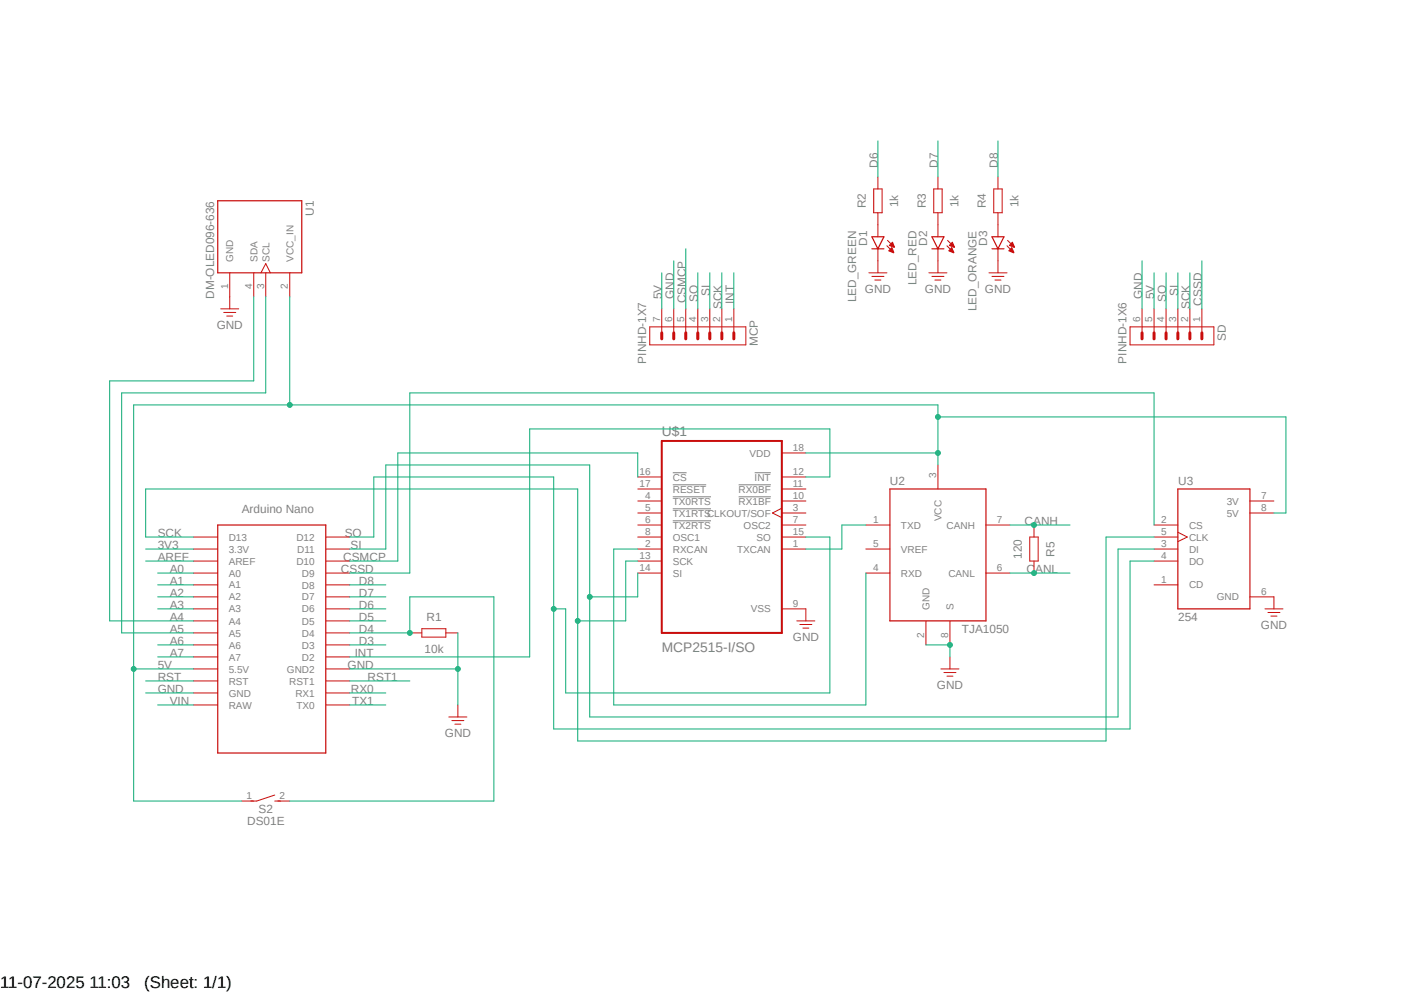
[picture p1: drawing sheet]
<svg xmlns="http://www.w3.org/2000/svg" width="297mm" height="210mm" viewBox="0 0 297 210" stroke-linecap="round" stroke-linejoin="round" font-family="sans-serif">
<path d="M23.1 29.7l250.8 145.4M273.9 29.7l-250.8 145.4" fill="none" stroke="#fff" stroke-width=".21"/>
<path d="M142.3 100h2.9M159.6 100h3.5M142.3 102.5h7.1M142.3 105.1h8.1M142.3 107.6h8.1M142.3 110.2h8.1M156.3 102.5h6.8M156.3 105.1h6.8" fill="none" stroke="#808080" stroke-width=".21"/>
<path d="M140 93.3h25.4v40.6h-25.4z" fill="none" stroke="#c90d0c" stroke-width=".42"/>
<g fill="none" stroke="#c90d0c" stroke-width=".21">
<path d="M185.7 47.5v2.6M185.7 52.6v2.6M187.6 52l1.4 1.4M187.7 50.8l1.4 1.4M239.1 69.1h17.7v3.8h-17.7zM241.6 65.3v5.1M244.1 65.3v5.1M246.7 65.3v5.1M249.2 65.3v5.1M251.7 65.3v5.1M254.3 65.3v5.1M165.4 95.8h5.1"/>
<path d="M198.4 98.3v5.1M134.9 100.9h5.1M134.9 103.4h5.1M134.9 106h5.1M134.9 108.5h5.1M134.9 111h5.1M134.9 113.6h5.1M134.9 116.1h5.1M134.9 118.7h5.1M165.4 100.9h5.1M165.4 103.4h5.1M165.4 106h5.1"/>
<path d="M165.4 108.5h5.1M165.4 111h5.1M165.4 113.6h5.1M165.4 116.1h5.1M165.4 107.5l-2 1 2 1M183.2 111h5.1M183.2 116.1h5.1M208.6 111h5.1M244.1 111h5.1M244.1 113.6h5.1M244.1 116.1h5.1M244.1 118.7h5.1"/>
<path d="M249.2 112.6l2 1-2 1M264.4 106h5.1M264.4 108.5h5.1M86.7 133.9h2.5M89.2 133h5.1v1.7h-5.1zM94.3 133.9h2.6M134.9 121.2h5.1M165.4 128.8h5.1v2.5M168.6 131.3h3.8M169.2 132.1h2.5M169.8 132.8h1.3M183.2 121.2h5.1"/>
<path d="M195.9 131.3v5.1M201 131.3v5.1M201 138.9v2.6M208.6 121.2h5.1M244.1 123.7h5.1M264.4 126.2h5.1v2.6M267.6 128.8h3.8M268.2 129.5h2.6M268.9 130.3h1.2M95 151.6h3.8M95.6 152.4h2.5M96.2 153.2h1.3"/>
<path d="M96.9 149.1v2.5M199.1 141.5h3.8M199.7 142.2h2.5M200.3 143h1.3"/>
</g>
<path d="M184.4 52.6h2.6M184.4 50.1h2.6l-1.3 2.5zM188.3 103.4h20.3v27.9h-20.3zM249.2 103.4h15.2v25.4h-15.2z" fill="none" stroke="#c90d0c" stroke-width=".25"/>
<path d="M241.6 70.4v1.3M244.1 70.4v1.3M246.7 70.4v1.3M249.2 70.4v1.3M251.7 70.4v1.3M254.3 70.4v1.3" fill="none" stroke="#c90d0c" stroke-width=".64"/>
<path d="M188.1 51.9l.7-.7 .4 1.1z" fill-rule="evenodd" fill="#c90d0c"/>
<path d="M188.1 51.9l.7-.7 .4 1.1z" fill="none" stroke="#c90d0c" stroke-width=".21"/>
<path d="M188.7 52.4l.3 1.1-1-.5z" fill-rule="evenodd" fill="#c90d0c"/>
<path d="M188.7 52.4l.3 1.1-1-.5zM198.4 47.5v2.6M198.4 52.6v2.6M200.3 52l1.4 1.4M200.4 50.8l1.4 1.4" fill="none" stroke="#c90d0c" stroke-width=".21"/>
<path d="M197.1 52.6h2.6M197.1 50.1h2.6l-1.3 2.5z" fill="none" stroke="#c90d0c" stroke-width=".25"/>
<path d="M201.5 51.2l.3 1.1-1-.4z" fill-rule="evenodd" fill="#c90d0c"/>
<path d="M201.5 51.2l.3 1.1-1-.4z" fill="none" stroke="#c90d0c" stroke-width=".21"/>
<path d="M201.3 52.4l.4 1.1-1-.5z" fill-rule="evenodd" fill="#c90d0c"/>
<path d="M201.3 52.4l.4 1.1-1-.5zM211.1 47.5v2.6M211.1 52.6v2.6M213 52l1.4 1.4M213.1 50.8l1.4 1.4" fill="none" stroke="#c90d0c" stroke-width=".21"/>
<path d="M209.8 52.6h2.6M209.8 50.1h2.6l-1.3 2.5z" fill="none" stroke="#c90d0c" stroke-width=".25"/>
<path d="M214.2 51.2l.3 1.1-1-.4z" fill-rule="evenodd" fill="#c90d0c"/>
<path d="M214.2 51.2l.3 1.1-1-.4z" fill="none" stroke="#c90d0c" stroke-width=".21"/>
<path d="M214 52.4l.4 1.1-1-.5z" fill-rule="evenodd" fill="#c90d0c"/>
<g fill="none" stroke="#c90d0c" stroke-width=".21">
<path d="M184.8 40h1.8v5h-1.8zM185.7 37.4v2.6M197.5 40h1.8v5h-1.8zM198.4 37.4v2.6M210.2 40h1.8v5h-1.8zM211.1 37.4v2.6M48.6 57.7v7.6M53.7 57.7v5.1M55.2 57.7l1-1.9 1 1.9M56.2 57.7v5.1M61.3 57.7v5.1M183.8 57.7h3.8"/>
<path d="M184.4 58.5h2.6M185.1 59.2h1.3M185.7 45v2.5M185.7 55.2v2.5M196.5 57.7h3.8M197.1 58.5h2.6M197.8 59.2h1.3M198.4 45v2.5M198.4 55.2v2.5M209.2 57.7h3.8M209.8 58.5h2.6M210.5 59.2h1.3"/>
<path d="M211.1 45v2.5M211.1 55.2v2.5M214 52.4l.4 1.1-1-.5zM46.7 65.3h3.8M47.3 66.1h2.6M48 66.8h1.2M137.5 69.1h20.3v3.8h-20.3zM140 65.3v5.1M142.5 65.3v5.1M145.1 65.3v5.1M147.6 65.3v5.1M150.2 65.3v5.1"/>
<path d="M152.7 65.3v5.1M155.2 65.3v5.1M41 116.1h5.1M41 118.7h5.1M41 113.6h5.1M68.9 116.1h5.1M68.9 118.7h5.1M68.9 113.6h5.1M217.8 113.6h1.8v5.1h-1.8zM218.7 111v2.6M218.7 118.7v2.5M41 138.9h5.1"/>
<path d="M41 136.4h5.1M41 133.9h5.1M41 131.3h5.1M41 128.8h5.1M41 126.2h5.1M41 123.7h5.1M41 121.2h5.1M68.9 138.9h5.1M68.9 136.4h5.1M68.9 133.9h5.1M68.9 131.3h5.1M68.9 128.8h5.1"/>
<path d="M68.9 126.2h5.1M68.9 123.7h5.1M68.9 121.2h5.1M41 149.1h5.1M41 146.6h5.1M41 144h5.1M41 141.5h5.1M68.9 149.1h5.1M68.9 146.6h5.1M68.9 144h5.1M68.9 141.5h5.1M58.1 168.1l-3.8 1.3h-3.2"/>
<path d="M58.1 169.4h3.2"/>
</g>
<path d="M46.1 42.5h17.7v15.2h-17.7zM46.1 111h22.8v48.3h-22.8z" fill="none" stroke="#c90d0c" stroke-width=".25"/>
<path d="M140 70.4v1.3M142.5 70.4v1.3M145.1 70.4v1.3M147.6 70.4v1.3M150.2 70.4v1.3M152.7 70.4v1.3M155.2 70.4v1.3" fill="none" stroke="#c90d0c" stroke-width=".64"/>
<g fill="none" stroke="#0dab76" stroke-width=".21">
<path d="M185.7 29.8v7.6M198.4 29.8v7.6M211.1 29.8v7.6M249.2 57.7v7.6M53.7 62.8v17.8h-30.5v50.7h17.8M56.2 62.8v20.3h-30.5v50.8h15.3M30.8 116.1h10.2M30.8 118.7h10.2M74 116.1h7.6v-17.8h43.2v53.3h111.7v-35.5h7.6M33.4 136.4h7.6M33.4 128.8h7.6M33.4 123.7h7.6"/>
<path d="M33.4 126.2h7.6M33.4 138.9h7.6M33.4 121.2h7.6M74 136.4h7.6M74 131.3h7.6M74 128.8h7.6M74 123.7h7.6M74 126.2h7.6M134.9 121.2v5h-10.1M33.4 149.1h7.6M74 149.1h7.6M74 146.6h7.6"/>
</g>
<circle cx="124.8" cy="126.2" r=".51" fill="#0dab76"/>
<g fill="none" stroke="#0dab76" stroke-width=".21">
<path d="M150.2 57.7v7.6M246.7 57.7v7.6M74 113.6h5.1v-12.7h38v53.3h122v-35.5h5M170.5 113.6h5.1v33h-55.9v-17.8h-2.6"/>
<circle cx="124.8" cy="126.2" r=".51"/>
</g>
<circle cx="117.1" cy="128.8" r=".51" fill="#0dab76"/>
<g fill="none" stroke="#0dab76" stroke-width=".21">
<path d="M147.6 57.7v7.6M61.3 62.8v22.8M170.5 95.8h27.9M198.4 98.3v-12.7h-170.1v83.8h22.8M198.4 88.2h73.6v20.3h-2.5M28.3 141.5h12.7"/>
<circle cx="117.1" cy="128.8" r=".51"/>
</g>
<circle cx="61.3" cy="85.6" r=".51" fill="#0dab76"/>
<circle cx="61.3" cy="85.6" r=".51" fill="none" stroke="#0dab76" stroke-width=".21"/>
<circle cx="198.4" cy="88.2" r=".51" fill="#0dab76"/>
<circle cx="198.4" cy="88.2" r=".51" fill="none" stroke="#0dab76" stroke-width=".21"/>
<circle cx="198.4" cy="95.8" r=".51" fill="#0dab76"/>
<circle cx="198.4" cy="95.8" r=".51" fill="none" stroke="#0dab76" stroke-width=".21"/>
<circle cx="28.3" cy="141.5" r=".51" fill="#0dab76"/>
<g fill="none" stroke="#0dab76" stroke-width=".21">
<path d="M140 57.7v7.6M244.1 57.7v7.6M134.9 116.1h-5.1v33h53.4v-27.9M183.2 111h-5.1v5.1h-7.6M195.9 136.4h5.1v2.5"/>
<circle cx="28.3" cy="141.5" r=".51"/>
</g>
<circle cx="201" cy="136.4" r=".51" fill="#0dab76"/>
<g fill="none" stroke="#0dab76" stroke-width=".21">
<path d="M241.6 55.2v10.1M96.9 133.9v15.2M30.8 146.6h10.2M74 141.5h22.9"/>
<circle cx="201" cy="136.4" r=".51"/>
</g>
<circle cx="96.9" cy="141.5" r=".51" fill="#0dab76"/>
<g fill="none" stroke="#0dab76" stroke-width=".21">
<path d="M142.5 55.2v10.1M251.7 57.7v7.6M41 113.6h-10.2v-10.2h91.4v53.3h111.8v-43.1h10.1M134.9 118.7h-2.5v12.6h-10.2"/>
<circle cx="96.9" cy="141.5" r=".51"/>
</g>
<circle cx="122.2" cy="131.3" r=".51" fill="#0dab76"/>
<g fill="none" stroke="#0dab76" stroke-width=".21">
<path d="M145.1 52.6v12.7M152.7 57.7v7.6M155.2 57.7v7.6M254.3 55.2v10.1M134.9 100.9v-5.1h-50.7v22.9h-10.2M170.5 100.9h5.1v-10.2h-63.5v48.2h-38.1M244.1 111v-27.9h-157.4v38.1h-12.7M74 133.9h12.7v-7.7h17.8v43.2h-43.2M30.8 144h10.2M74 144h12.7"/>
<circle cx="122.2" cy="131.3" r=".51"/>
</g>
<circle cx="86.7" cy="133.9" r=".51" fill="#0dab76"/>
<g fill="none" stroke="#0dab76" stroke-width=".21">
<path d="M213.7 111h12.7"/>
<circle cx="86.7" cy="133.9" r=".51"/>
</g>
<circle cx="218.7" cy="111" r=".51" fill="#0dab76"/>
<g fill="none" stroke="#0dab76" stroke-width=".21">
<path d="M213.7 121.2h12.7"/>
<circle cx="218.7" cy="111" r=".51"/>
</g>
<circle cx="218.7" cy="121.2" r=".51" fill="#0dab76"/>
<circle cx="218.7" cy="121.2" r=".51" fill="none" stroke="#0dab76" stroke-width=".21"/>
<g font-size="3.6">
<text x="0" y="208.9">11-07-2025 11:03</text>
<text x="30.5" y="208.9">(Sheet: 1/1)</text>
</g>
<g font-size="2.9" fill="#808080">
<text x="140" y="92.2">U$1</text>
<text x="140" y="137.9">MCP2515-I/SO</text>
</g>
<g font-size="2.5" fill="#808080">
<text x="185.7" y="35.5" transform="rotate(-90 185.7 35.5)">D6</text>
<text x="198.4" y="35.5" transform="rotate(-90 198.4 35.5)">D7</text>
<text x="211.1" y="35.5" transform="rotate(-90 211.1 35.5)">D8</text>
<text x="66.4" y="45.7" transform="rotate(-90 66.4 45.7)">U1</text>
<text x="183.2" y="44.1" transform="rotate(-90 183.2 44.1)">R2</text>
<text x="190" y="43.8" transform="rotate(-90 190 43.8)">1k</text>
<text x="195.9" y="44.1" transform="rotate(-90 195.9 44.1)">R3</text>
<text x="202.7" y="43.8" transform="rotate(-90 202.7 43.8)">1k</text>
<text x="208.6" y="44.1" transform="rotate(-90 208.6 44.1)">R4</text>
<text x="215.4" y="43.8" transform="rotate(-90 215.4 43.8)">1k</text>
<text x="183.4" y="52" transform="rotate(-90 183.4 52)">D1</text>
<text x="196.1" y="52" transform="rotate(-90 196.1 52)">D2</text>
<text x="208.8" y="52" transform="rotate(-90 208.8 52)">D3</text>
<text x="45.3" y="63.2" transform="rotate(-90 45.3 63.2)">DM-OLED096-636</text>
<text x="140" y="63.3" transform="rotate(-90 140 63.3)">5V</text>
<text x="142.5" y="63.2" transform="rotate(-90 142.5 63.2)">GND</text>
<text x="145.1" y="64.2" transform="rotate(-90 145.1 64.2)">CSMCP</text>
<text x="147.6" y="63.8" transform="rotate(-90 147.6 63.8)">SO</text>
<text x="150.2" y="62.6" transform="rotate(-90 150.2 62.6)">SI</text>
<text x="152.7" y="65.4" transform="rotate(-90 152.7 65.4)">SCK</text>
<text x="155.2" y="64.3" transform="rotate(-90 155.2 64.3)">INT</text>
<text x="181.1" y="63.9" transform="rotate(-90 181.1 63.9)">LED_GREEN</text>
<text x="183" y="62">GND</text>
<text x="193.8" y="60.3" transform="rotate(-90 193.8 60.3)">LED_RED</text>
<text x="195.7" y="62">GND</text>
<text x="206.5" y="65.9" transform="rotate(-90 206.5 65.9)">LED_ORANGE</text>
<text x="208.4" y="62">GND</text>
<text x="241.6" y="63.2" transform="rotate(-90 241.6 63.2)">GND</text>
<text x="244.1" y="63.3" transform="rotate(-90 244.1 63.3)">5V</text>
<text x="246.7" y="63.8" transform="rotate(-90 246.7 63.8)">SO</text>
<text x="249.2" y="62.6" transform="rotate(-90 249.2 62.6)">SI</text>
<text x="251.7" y="65.4" transform="rotate(-90 251.7 65.4)">SCK</text>
<text x="254.3" y="64.6" transform="rotate(-90 254.3 64.6)">CSSD</text>
<text x="45.8" y="69.6">GND</text>
<text x="136.7" y="76.9" transform="rotate(-90 136.7 76.9)">PINHD-1X7</text>
<text x="160.3" y="73.2" transform="rotate(-90 160.3 73.2)">MCP</text>
<text x="238.3" y="76.9" transform="rotate(-90 238.3 76.9)">PINHD-1X6</text>
<text x="259.3" y="72.1" transform="rotate(-90 259.3 72.1)">SD</text>
<text x="188.3" y="102.7">U2</text>
<text x="249.2" y="102.7">U3</text>
<text x="33.4" y="113.6">SCK</text>
<text x="51.1" y="108.5">Arduino Nano</text>
<text x="72.9" y="113.6">SO</text>
<text x="216.8" y="111">CANH</text>
<text x="33.4" y="116.1">3V3</text>
<text x="33.4" y="118.7">AREF</text>
<text x="72.6" y="118.7">CSMCP</text>
<text x="74.2" y="116.1">SI</text>
<text x="216.2" y="118.2" transform="rotate(-90 216.2 118.2)">120</text>
<text x="223.1" y="117.7" transform="rotate(-90 223.1 117.7)">R5</text>
<text x="35.9" y="123.7">A1</text>
<text x="35.9" y="121.2">A0</text>
<text x="72.1" y="121.2">CSSD</text>
<text x="75.9" y="123.7">D8</text>
<text x="217.2" y="121.2">CANL</text>
<text x="35.9" y="131.3">A4</text>
<text x="35.9" y="128.8">A3</text>
<text x="35.9" y="126.2">A2</text>
<text x="75.9" y="131.3">D5</text>
<text x="75.9" y="128.8">D6</text>
<text x="75.9" y="126.2">D7</text>
<text x="90.2" y="131.3">R1</text>
<text x="249.2" y="131.3">254</text>
<text x="35.9" y="136.4">A6</text>
<text x="35.9" y="133.9">A5</text>
<text x="75.9" y="136.4">D3</text>
<text x="75.9" y="133.9">D4</text>
<text x="167.7" y="135.6">GND</text>
<text x="203.5" y="133.9">TJA1050</text>
<text x="266.7" y="133.1">GND</text>
<text x="33.4" y="141.5">5V</text>
<text x="35.9" y="138.9">A7</text>
<text x="73.5" y="141.5">GND</text>
<text x="75.1" y="138.9">INT</text>
<text x="89.8" y="138.2">10k</text>
<text x="33.4" y="146.6">GND</text>
<text x="33.4" y="144">RST</text>
<text x="35.9" y="149.1">VIN</text>
<text x="74.2" y="146.6">RX0</text>
<text x="74.5" y="149.1">TX1</text>
<text x="77.8" y="144">RST1</text>
<text x="198.2" y="145.8">GND</text>
<text x="94.1" y="156">GND</text>
<text x="54.7" y="172">S2</text>
<text x="52.3" y="174.5">DS01E</text>
</g>
<g font-size="2.1" fill="#808080">
<text x="49.4" y="55.4" transform="rotate(-90 49.4 55.4)">GND</text>
<text x="54.4" y="55.4" transform="rotate(-90 54.4 55.4)">SDA</text>
<text x="57" y="55.4" transform="rotate(-90 57 55.4)">SCL</text>
<text x="62.1" y="55.4" transform="rotate(-90 62.1 55.4)">VCC_IN</text>
<text x="48.3" y="61.2" transform="rotate(-90 48.3 61.2)">1</text>
<text x="53.3" y="61.2" transform="rotate(-90 53.3 61.2)">4</text>
<text x="55.9" y="61.2" transform="rotate(-90 55.9 61.2)">3</text>
<text x="60.9" y="61.2" transform="rotate(-90 60.9 61.2)">2</text>
<text x="139.7" y="68.1" transform="rotate(-90 139.7 68.1)">7</text>
<text x="142.2" y="68.1" transform="rotate(-90 142.2 68.1)">6</text>
<text x="144.7" y="68.1" transform="rotate(-90 144.7 68.1)">5</text>
<text x="147.3" y="68.1" transform="rotate(-90 147.3 68.1)">4</text>
<text x="149.8" y="68.1" transform="rotate(-90 149.8 68.1)">3</text>
<text x="152.4" y="68.1" transform="rotate(-90 152.4 68.1)">2</text>
<text x="154.9" y="68.1" transform="rotate(-90 154.9 68.1)">1</text>
<text x="241.2" y="68.1" transform="rotate(-90 241.2 68.1)">6</text>
<text x="243.8" y="68.1" transform="rotate(-90 243.8 68.1)">5</text>
<text x="246.3" y="68.1" transform="rotate(-90 246.3 68.1)">4</text>
<text x="248.8" y="68.1" transform="rotate(-90 248.8 68.1)">3</text>
<text x="251.4" y="68.1" transform="rotate(-90 251.4 68.1)">2</text>
<text x="253.9" y="68.1" transform="rotate(-90 253.9 68.1)">1</text>
<text x="167.7" y="95.4">18</text>
<text x="135.3" y="100.5">16</text>
<text x="142.3" y="101.6">CS</text>
<text x="158.6" y="96.6">VDD</text>
<text x="159.6" y="101.6">INT</text>
<text x="167.7" y="100.5">12</text>
<text x="198" y="101.1" transform="rotate(-90 198 101.1)">3</text>
<text x="135.3" y="103">17</text>
<text x="136.5" y="105.6">4</text>
<text x="142.3" y="104.2">RESET</text>
<text x="142.3" y="106.7">TX0RTS</text>
<text x="156.3" y="104.2">RX0BF</text>
<text x="156.3" y="106.7">RX1BF</text>
<text x="167.7" y="103">11</text>
<text x="167.7" y="105.6">10</text>
<text x="259.5" y="106.7">3V</text>
<text x="266.8" y="105.6">7</text>
<text x="136.5" y="108.1">5</text>
<text x="136.5" y="110.7">6</text>
<text x="136.5" y="113.2">8</text>
<text x="142.3" y="109.3">TX1RTSCLKOUT/SOF</text>
<text x="142.3" y="111.8">TX2RTS</text>
<text x="157.3" y="111.8">OSC2</text>
<text x="167.7" y="108.1">3</text>
<text x="167.7" y="110.7">7</text>
<text x="167.7" y="113.2">15</text>
<text x="184.7" y="110.7">1</text>
<text x="190.6" y="111.8">TXD</text>
<text x="199.2" y="110.2" transform="rotate(-90 199.2 110.2)">VCC</text>
<text x="200.2" y="111.8">CANH</text>
<text x="210.9" y="110.7">7</text>
<text x="245.7" y="110.7">2</text>
<text x="245.7" y="113.2">5</text>
<text x="251.5" y="111.8">CS</text>
<text x="259.5" y="109.3">5V</text>
<text x="266.8" y="108.1">8</text>
<text x="48.4" y="116.9">3.3V</text>
<text x="48.4" y="119.4">AREF</text>
<text x="48.4" y="114.3">D13</text>
<text x="62.7" y="114.3">D12</text>
<text x="62.7" y="119.4">D10</text>
<text x="62.9" y="116.9">D11</text>
<text x="135.3" y="118.3">13</text>
<text x="136.5" y="115.7">2</text>
<text x="142.3" y="114.3">OSC1</text>
<text x="142.3" y="116.9">RXCAN</text>
<text x="142.3" y="119.4">SCK</text>
<text x="155.9" y="116.9">TXCAN</text>
<text x="160" y="114.3">SO</text>
<text x="167.7" y="115.7">1</text>
<text x="184.7" y="115.7">5</text>
<text x="190.6" y="116.9">VREF</text>
<text x="245.7" y="115.7">3</text>
<text x="245.7" y="118.3">4</text>
<text x="251.5" y="116.9">DI</text>
<text x="251.5" y="119.4">DO</text>
<text x="251.5" y="114.3">CLK</text>
<text x="48.4" y="124.5">A1</text>
<text x="48.4" y="122">A0</text>
<text x="63.9" y="124.5">D8</text>
<text x="63.9" y="122">D9</text>
<text x="135.3" y="120.8">14</text>
<text x="142.3" y="122">SI</text>
<text x="184.7" y="120.8">4</text>
<text x="190.6" y="122">RXD</text>
<text x="200.6" y="122">CANL</text>
<text x="210.9" y="120.8">6</text>
<text x="245.7" y="123.4">1</text>
<text x="251.5" y="124.5">CD</text>
<text x="266.8" y="125.9">6</text>
<text x="48.4" y="129.5">A3</text>
<text x="48.4" y="127">A2</text>
<text x="63.9" y="129.5">D6</text>
<text x="63.9" y="127">D7</text>
<text x="158.8" y="129.5">VSS</text>
<text x="167.7" y="128.4">9</text>
<text x="196.6" y="129" transform="rotate(-90 196.6 129)">GND</text>
<text x="201.7" y="129" transform="rotate(-90 201.7 129)">S</text>
<text x="257.4" y="127">GND</text>
<text x="48.4" y="137.2">A6</text>
<text x="48.4" y="134.6">A5</text>
<text x="48.4" y="132.1">A4</text>
<text x="63.9" y="137.2">D3</text>
<text x="63.9" y="134.6">D4</text>
<text x="63.9" y="132.1">D5</text>
<text x="195.5" y="134.9" transform="rotate(-90 195.5 134.9)">2</text>
<text x="200.6" y="134.9" transform="rotate(-90 200.6 134.9)">8</text>
<text x="48.4" y="142.2">5.5V</text>
<text x="48.4" y="139.7">A7</text>
<text x="60.7" y="142.2">GND2</text>
<text x="63.9" y="139.7">D2</text>
<text x="48.4" y="149.9">RAW</text>
<text x="48.4" y="147.3">GND</text>
<text x="48.4" y="144.8">RST</text>
<text x="61.2" y="144.8">RST1</text>
<text x="62.5" y="147.3">RX1</text>
<text x="62.7" y="149.9">TX0</text>
<text x="52.2" y="169.1">1</text>
<text x="59.1" y="169.1">2</text>
</g>
</svg>
